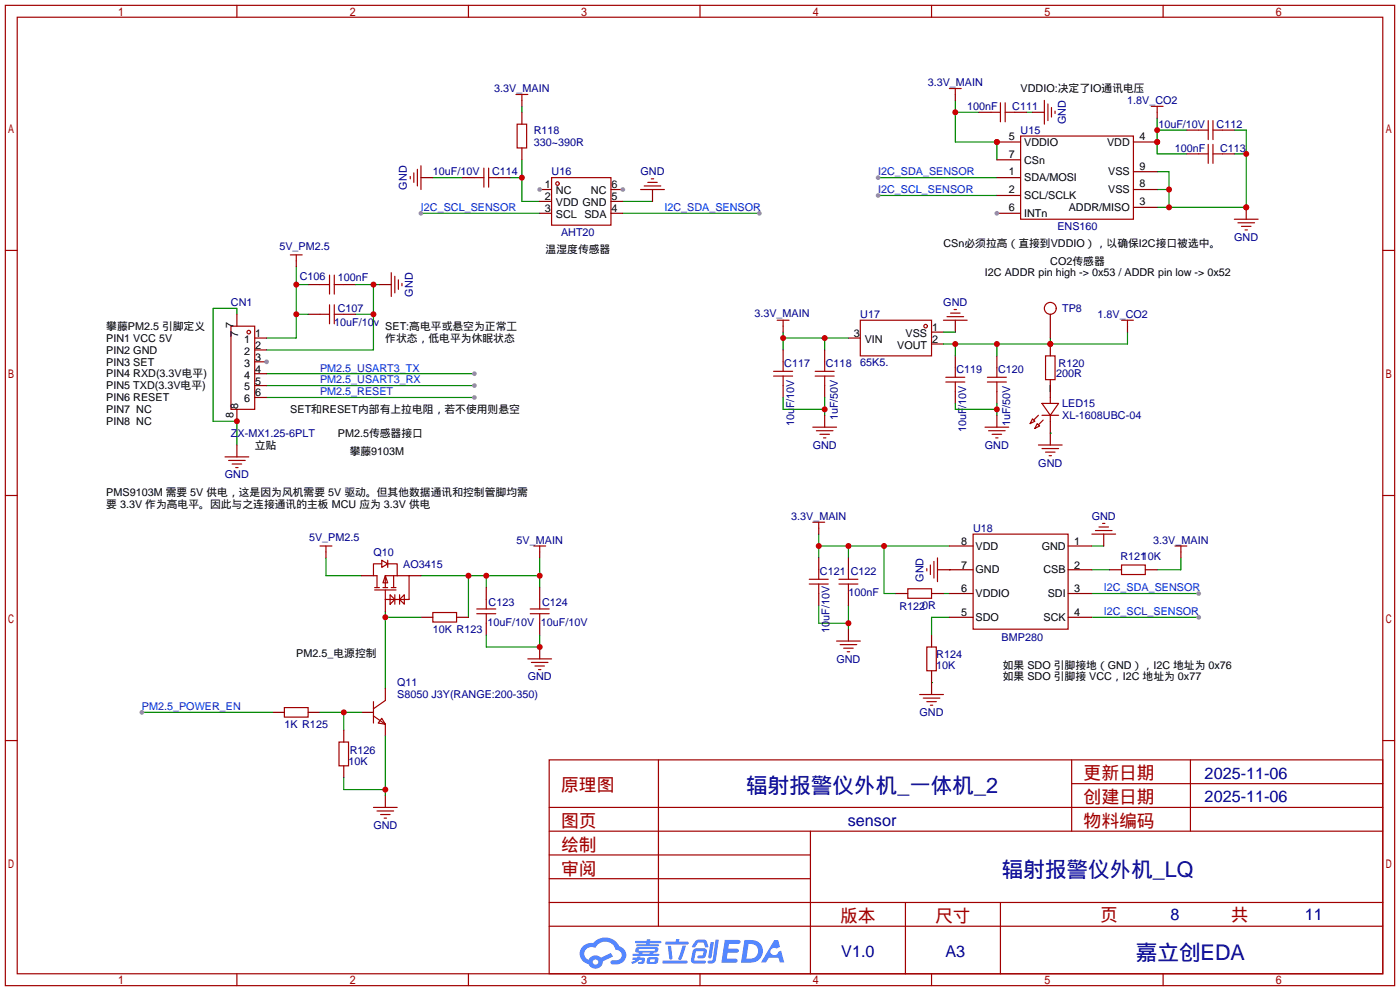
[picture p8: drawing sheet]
<svg xmlns="http://www.w3.org/2000/svg" width="299mm" height="212mm" viewBox="0 0 299 212" stroke-linecap="round" stroke-linejoin="round" font-family="sans-serif">
<g fill="none" stroke="#a10000" stroke-width=".25">
<path d="M1.1 1.1h297.2v209.6h-297.2zM3.7 3.7h292.1v204.5h-292.1zM50.7 1.1v2.6M100.2 1.1v2.6M149.7 1.1v2.6M199.3 1.1v2.6M248.8 1.1v2.6M1.1 53.5h2.6M295.8 53.5h2.5M1.1 105.9h2.6M295.8 105.9h2.5M1.1 158.3h2.6"/>
<path d="M295.8 158.3h2.5M117.5 162.4h178.3v45.8h-178.3zM117.5 177.7h178.3M117.5 172.6h178.3M140.8 162.4v35.6M173.4 177.7v30.5M229.2 162.4v15.3M229.2 167.5h66.6M254.6 162.4v15.3M117.5 182.8h55.9M117.5 198h178.3M117.5 192.9h178.3"/>
<path d="M117.5 187.8h55.9M193.7 192.9v15.3M214 192.9v15.3M50.7 208.2v2.5M100.2 208.2v2.5M149.7 208.2v2.5M199.3 208.2v2.5M248.8 208.2v2.5"/>
</g>
<g fill="#5487ff">
<path d="M155 200.9h2.7a.48 .48 0 0 1 .7 .4 .48 .48 0 0 1-.7 .5h-1.8l-.1 1h1.9a.43 .43 0 0 1 .4 .5 .43 .43 0 0 1-.5 .4l-2-.1-.2 1.3h1.7a.45 .45 0 0 1 .6 .2 .45 .45 0 0 1-.1 .6l-3.3 .1z"/>
<path d="M165.6 201h.8l.4 1.4-.7 .4a.84 .84 0 0 0-1.2 .2 .84 .84 0 0 0 .3 1.2 .84 .84 0 0 0 1.2-.4l.1-.3 .6-.3 .7 2.5h-1l-.3-1h-2.1l-.6 1h-1z"/>
<path d="M152 201.4h.7l-.5 3.2a.36 .36 0 0 1-.4 .3 .36 .36 0 0 1-.3-.4z"/>
<path d="M153 200.9h.8l-.7 4.3a1.13 1.13 0 0 1-1.7 .6l.1-.4 .8-.1 .1-.2z"/>
<path d="M148.7 201.2l.7-.3 1-.1a.77 .77 0 0 1 .8 .6l.3 .9-.1 .2h-.6l-.3-.9-.2-.1h-.9l-.7 1h-.7v-.2z"/>
<path d="M148.3 203l.5-.3h1.7a.81 .81 0 0 1 .7 .5 .81 .81 0 0 1-.1 .9 .81 .81 0 0 1-1 .8h-.6a.32 .32 0 0 1-.3-.4 .32 .32 0 0 1 .3-.3h.8l.2-.9-1.6 .1-.4 1.9h2.2a.32 .32 0 0 1 .3 .4 .32 .32 0 0 1-.4 .3h-2.2l-.5-.4-.1-.5z"/>
<path d="M141.7 205.3h5.1a.33 .33 0 0 1 .3 .4 .33 .33 0 0 1-.4 .3h-4.8l-.2-.2z"/>
<path d="M146 202.1h.7l-.6 2.1a.98 .98 0 0 1-.7 1l-.3-.3z"/>
<path d="M142.8 202.2h.7l.3 2.6a.34 .34 0 0 1-.3 .3 .34 .34 0 0 1-.3-.2z"/>
<path d="M142.4 201.3h2.1l.3-.6h.5l-.1 .6h1.8a.32 .32 0 0 1 .3 .3 .32 .32 0 0 1-.3 .3h-4.5l-.2-.1z"/>
<path d="M135.3 204.7h1l.1-.2h.6l-.1 .2h.9a.82 .82 0 0 1-.6 1.3h-.7v-.4h.7l.1-.4a.68 .68 0 0 0-1 .4l-1.1 .5-.2-.5 1-.4h-.7z"/>
<path d="M135.9 201.1h2.4l.1-.3h.7v.3h2.1l.3 .3-.3 .2h-2.2l-.1 .3h1.9l.2 .2-.2 .2h-4.6l-.1-.4h2.1v-.3h-2.2l-.2-.1z"/>
<path d="M159.2 200.9l-.7 4.9h1.7a2.5 2.5 0 0 0 3-2.5 2.5 2.5 0 0 0-3.1-2.4zM160.1 201.8a1.61 1.61 0 0 1 2.1 1.4 1.61 1.61 0 0 1-1.9 1.7h-.6z"/>
<path d="M136 202.7a.55 .55 0 0 0-.1 .7 .55 .55 0 0 0 .7 .2l.1 .3h-1.4v.4h5.5l.3-.2-.3-.2h-1.1l.1-.3a.7 .7 0 0 0 .9-.2 .7 .7 0 0 0 0-.9h-4.2zM136.6 202.9h3.4l.1 .1-.2 .2h-3.2zM137.4 203.6h1.7l-.2 .3h-1.4z"/>
<path d="M138.5 204.8a1.05 1.05 0 0 0 0 1.2 2.91 2.91 0 0 0 2.1-.2 .98 .98 0 0 0 .1-1.1l-1.7-.1zM139.1 205.1h.8l.1 .3-.2 .2h-.8z"/>
<path d="M124.7 202.2a2.23 2.23 0 0 0-.6 2.3 2.23 2.23 0 0 0 1.8 1.6 1.58 1.58 0 0 0 1.8 1 1.58 1.58 0 0 0 1.2-1.6l2.2-1-.4-.8-2.1 1a1.65 1.65 0 0 0-2.7 .5 1.47 1.47 0 0 1-.7-2.1 1.47 1.47 0 0 1 2.2-.4 2.3 2.3 0 0 1 2.3-1.4 2.3 2.3 0 0 1 2 1.8 1.12 1.12 0 0 1 1.3 1 1.12 1.12 0 0 1-1.1 1.2h-.7a.45 .45 0 0 0-.6 .3 .45 .45 0 0 0 .4 .6 2.21 2.21 0 0 0 2.3-.6 2.21 2.21 0 0 0 .5-2.3 2.13 2.13 0 0 0-1.4-1 3.3 3.3 0 0 0-5.5-.7l-1.2 .1zM126.8 205.7a.6 .6 0 0 1 1.2 0 .6 .6 0 0 1-1.2 0z"/>
</g>
<path d="M219.6 24h1.3M187.8 41.8h25.4" fill="none" stroke="#008700" stroke-width=".25"/>
<circle cx="187.8" cy="41.8" r=".51" fill="#999"/>
<path d="M187.8 38h25.4" fill="none" stroke="#008700" stroke-width=".25"/>
<circle cx="187.8" cy="38" r=".51" fill="#999"/>
<path d="M204.3 21.5v8.9h8.9v3.8M204.3 24h5.1" fill="none" stroke="#008700" stroke-width=".25"/>
<g fill="#c00">
<circle cx="213.2" cy="30.4" r=".63"/>
<circle cx="204.3" cy="24" r=".63"/>
</g>
<path d="M247.5 36.7h2.6v7.6M264 32.9h2.6M264 27.8h2.6v16.5h-19.1M247.5 40.5h2.6" fill="none" stroke="#008700" stroke-width=".25"/>
<g fill="#c00">
<circle cx="266.6" cy="32.9" r=".63"/>
<circle cx="266.6" cy="44.3" r=".63"/>
<circle cx="250.1" cy="44.3" r=".63"/>
<circle cx="250.1" cy="40.5" r=".63"/>
</g>
<path d="M247.5 25.3v7.6h6.4M247.5 27.8h6.4" fill="none" stroke="#008700" stroke-width=".25"/>
<g fill="#c00">
<circle cx="247.5" cy="27.8" r=".63"/>
<circle cx="247.5" cy="30.4" r=".63"/>
</g>
<path d="M175.1 129.4v3.8h6.4M181.5 129.4v5.1M201.8 126.9h1.3M203.1 121.8h.1M203.1 132h-3.8v3.8M199.3 145.9h.1" fill="none" stroke="#008700" stroke-width=".25"/>
<circle cx="181.5" cy="133.2" r=".63" fill="#c00"/>
<path d="M175.1 116.7h28M175.1 114.2v5.1M181.5 116.7v2.6M189.1 116.7v10.2h2.5" fill="none" stroke="#008700" stroke-width=".25"/>
<g fill="#c00">
<circle cx="181.5" cy="116.7" r=".63"/>
<circle cx="175.1" cy="116.7" r=".63"/>
<circle cx="189.1" cy="116.7" r=".63"/>
</g>
<path d="M233.6 116.7h2.5M252.6 119.3v2.5h-5.1M233.6 121.8h3.8M233.6 132h22.8" fill="none" stroke="#008700" stroke-width=".25"/>
<circle cx="256.4" cy="132" r=".51" fill="#999"/>
<path d="M233.6 126.9h22.8" fill="none" stroke="#008700" stroke-width=".25"/>
<circle cx="256.4" cy="126.9" r=".51" fill="#999"/>
<path d="M109.1 38h2.5M111.6 34.2v8.9h3.8" fill="none" stroke="#008700" stroke-width=".25"/>
<circle cx="111.6" cy="38" r=".63" fill="#c00"/>
<path d="M92.6 38h6.3M111.6 22.7v1.3M90 45.6h25.4" fill="none" stroke="#008700" stroke-width=".25"/>
<circle cx="90" cy="45.6" r=".51" fill="#999"/>
<path d="M133.2 45.6h29.2" fill="none" stroke="#008700" stroke-width=".25"/>
<circle cx="162.4" cy="45.6" r=".51" fill="#999"/>
<path d="M133.2 43.1h6.4" fill="none" stroke="#008700" stroke-width=".25"/>
<path d="M204.3 20.2v1.3M209.4 24h2.6M217 24h2.6M220.9 24h2.5M266.6 44.3v2.6" fill="none" stroke="#870000" stroke-width=".25"/>
<path d="M203.1 18.9h2.5M204.3 18.9v1.3M212 24h2M214 22v4M215 22v4M215 24h2M223.4 21.5v5M224.2 22.2v3.6M224.9 23v2M225.7 23.7v.6" fill="none" stroke="#a10000" stroke-width=".25"/>
<circle cx="266.6" cy="44.3" r=".63" fill="#c00"/>
<g fill="none" stroke="#a10000" stroke-width=".25">
<path d="M218.3 29.1h24.1v17.8h-24.1zM256.4 27.8h2M256.4 32.9h2M258.4 25.8v4M258.4 30.9v4M259.5 25.8v4M259.5 30.9v4M259.5 27.8h2M259.5 32.9h2M264 46.9h5.1M264.8 47.6h3.6M265.6 48.4h2"/>
<path d="M266.3 49.1h.5"/>
</g>
<path d="M213.2 34.2h5.1M213.2 38h5.1M253.9 27.8h2.5M253.9 32.9h2.5M261.5 27.8h2.5M261.5 32.9h2.5M213.2 41.8h5.1M213.2 45.6h5.1" fill="none" stroke="#870000" stroke-width=".25"/>
<circle cx="213.2" cy="45.6" r=".51" fill="#999"/>
<path d="M242.4 30.4h5.1M242.4 44.3h5.1" fill="none" stroke="#870000" stroke-width=".25"/>
<circle cx="247.5" cy="30.4" r=".63" fill="#c00"/>
<path d="M213.2 30.4h5.1M242.4 36.7h5.1M242.4 40.5h5.1" fill="none" stroke="#870000" stroke-width=".25"/>
<circle cx="213.2" cy="30.4" r=".63" fill="#c00"/>
<g fill="none" stroke="#870000" stroke-width=".25">
<path d="M90 38h2.6M98.9 38h2.6M106.6 38h2.5M111.6 21.5v1.2M111.6 24v2.5M111.6 31.6v2.6M115.4 40.5h2.6M139.6 40.5v2.6M175.1 112.9v1.3M175.1 119.3v2.5M181.5 119.3v2.5M203.1 116.7h5.1"/>
<path d="M228.5 116.7h5.1M236.1 114.2v2.5M252.6 118v1.3M175.1 126.9v2.5M181.5 126.9v2.5M181.5 134.5v2.5M191.6 126.9h2.6M199.3 135.8v2.5M199.3 126.9h2.5M200.5 121.8h7.7M203.1 126.9h5.1M203.1 132h5.1"/>
<path d="M228.5 121.8h5.1M228.5 126.9h5.1M228.5 132h5.1M237.4 121.8h2.5M245 121.8h2.5M199.3 143.4v5.1"/>
</g>
<g fill="none" stroke="#a10000" stroke-width=".25">
<path d="M87.8 37.7v.5M88.5 37v2M89.3 36.2v3.6M90 35.4v5.1M101.5 38h2M103.5 35.9v4.1M104.5 35.9v4.1M104.5 38h2.1M110.4 20.2h2.5M110.6 26.5h2v5.1h-2zM111.6 20.2v1.3M118 38h12.7v10.1h-12.7z"/>
<path d="M137.8 39.8h3.6M138.6 39h2M139.3 38.2h.5M137 40.5h5.1M173.9 111.6h2.5M175.1 111.6v1.3M200.5 119.3v5M208.2 114.2h20.3v20.3h-20.3zM233.6 114.2h5M234.3 113.4h3.6M235.1 112.6h2M235.8 111.9h.5"/>
<path d="M251.3 116.7h2.6M252.6 116.7v1.3M173.1 124.8h4.1M173.1 123.8h4.1M175.1 121.8v2M175.1 124.8v2.1M178.9 137h5.1M179.5 124.8h4M179.5 123.8h4M179.7 137.8h3.6M180.5 138.6h2M181.2 139.3h.5"/>
<path d="M181.5 121.8v2M181.5 124.8v2.1M194.2 125.9h5.1v2h-5.1zM198.2 138.3h2.1v5.1h-2.1zM198.2 121.5v.5M199 120.8v2M199.8 120v3.6M239.9 120.8h5.1v2h-5.1zM196.7 148.5h5.1M197.5 149.2h3.5M198.2 150h2.1M199 150.7h.5"/>
<circle cx="119.3" cy="39.2" r=".38"/>
</g>
<circle cx="115.4" cy="40.5" r=".51" fill="#999"/>
<path d="M115.4 43.1h2.6M115.4 45.6h2.6M130.7 43.1h2.5M130.7 45.6h2.5M130.7 40.5h2.5" fill="none" stroke="#870000" stroke-width=".25"/>
<circle cx="133.2" cy="40.5" r=".51" fill="#999"/>
<path d="M115.4 119.3v6.3M90 123.1h25.4M100.2 123.1v8.9M104 123.1v2.5" fill="none" stroke="#008700" stroke-width=".25"/>
<g fill="#c00">
<circle cx="115.4" cy="123.1" r=".63"/>
<circle cx="104" cy="123.1" r=".63"/>
<circle cx="100.2" cy="123.1" r=".63"/>
</g>
<path d="M115.4 118v1.3M104 125.6v2.5M104 133.2v2.6M115.4 125.6v2.5M115.4 133.2v2.6M115.4 138.3v2.5" fill="none" stroke="#870000" stroke-width=".25"/>
<path d="M114.2 116.7h2.5M115.4 116.7v1.3M102 130.2h4M102 131.2h4M104 128.1v2.1M104 131.2v2M113.4 130.2h4.1M113.4 131.2h4.1M115.4 128.1v2.1M115.4 131.2v2" fill="none" stroke="#a10000" stroke-width=".25"/>
<path d="M104 135.8v2.5h11.4v-2.5" fill="none" stroke="#008700" stroke-width=".25"/>
<circle cx="115.4" cy="138.3" r=".63" fill="#c00"/>
<path d="M92.6 130.9h5.1v2.1h-5.1zM112.9 140.8h5.1M113.7 141.6h3.5M114.4 142.4h2.1M115.2 143.1h.5" fill="none" stroke="#a10000" stroke-width=".25"/>
<path d="M69.7 119.3v3.8h7.6M82.4 130.7v16.5M82.4 132h7.6" fill="none" stroke="#008700" stroke-width=".25"/>
<path d="M90 132h2.6M97.7 132h2.5" fill="none" stroke="#870000" stroke-width=".25"/>
<circle cx="82.4" cy="132" r=".63" fill="#c00"/>
<g fill="none" stroke="#a10000" stroke-width=".25">
<path d="M81.7 119.8l1.2 .7-1.2 .8zM82.9 119.8v1.5M80.1 125.6h1.1M80.1 126.1h4.6M81.7 120.5h-1.8v2.6h.7v2.5M81.9 125.6h1M82.4 123.1l.5 1.5h-1zM82.9 120.5h2.1v2.6M83.4 127.1l1.1 1-1.1 1.1zM83.7 125.6h1M84.2 123.1v2.5M84.5 127.1v2.1"/>
<path d="M85 123.1h-2.6v2.5M85 123.1h2.5v5h-5.1v-2M85.5 128.1l1-1v2.1zM85.5 127.1v2.1M60.8 151.3h5.1v2h-5.1zM79.9 153l2.5 1.8M79.9 150v4.6M81.7 153.5l.7 1.3-1.5-.2zM82.4 149.7l-2.5 1.8M79.9 172.6h5.1M80.6 173.4h3.6M81.4 174.1h2"/>
<path d="M82.2 174.9h.5"/>
</g>
<path d="M77.3 123.1h2.6M82.4 128.1v2.6M87.5 123.1h2.5M58.3 152.3h2.5M65.9 152.3h2.6M77.3 152.3h2.6M82.4 147.2v2.5M82.4 154.8v2.6M82.4 170.1v2.5" fill="none" stroke="#870000" stroke-width=".25"/>
<path d="M30.4 152.3h27.9" fill="none" stroke="#008700" stroke-width=".25"/>
<circle cx="30.4" cy="152.3" r=".51" fill="#999"/>
<path d="M68.5 152.3h8.8M73.5 152.3v3.8" fill="none" stroke="#008700" stroke-width=".25"/>
<circle cx="73.5" cy="152.3" r=".63" fill="#c00"/>
<path d="M72.5 158.6h2v5.1h-2z" fill="none" stroke="#a10000" stroke-width=".25"/>
<path d="M73.5 156.1v2.5M73.5 163.7v2.5" fill="none" stroke="#870000" stroke-width=".25"/>
<path d="M82.4 157.4v12.7M73.5 166.2v2.6h8.9" fill="none" stroke="#008700" stroke-width=".25"/>
<circle cx="82.4" cy="168.8" r=".63" fill="#c00"/>
<path d="M181.5 72.3h2.5M199.3 71h2.5M199.3 73.5h2.5M69.7 118v1.3" fill="none" stroke="#870000" stroke-width=".25"/>
<g fill="none" stroke="#a10000" stroke-width=".25">
<path d="M184 68.5h15.3v7.6h-15.3zM68.5 116.7h2.5M69.7 116.7v1.3"/>
<circle cx="198" cy="69.7" r=".38"/>
</g>
<path d="M167.5 71v3.8M167.5 72.3h14M176.4 72.3v2.5" fill="none" stroke="#008700" stroke-width=".25"/>
<g fill="#c00">
<circle cx="167.5" cy="72.3" r=".63"/>
<circle cx="176.4" cy="72.3" r=".63"/>
</g>
<path d="M167.5 69.7v1.3M167.5 74.8v2.5M176.4 74.8v2.5M204.3 76.1v2.5M213.2 76.1v2.5M167.5 82.4v2.6M176.4 82.4v2.6M204.3 83.7v2.5M213.2 83.7v2.5" fill="none" stroke="#870000" stroke-width=".25"/>
<g fill="none" stroke="#a10000" stroke-width=".25">
<path d="M165.5 79.4h4M166.2 68.5h2.6M167.5 68.5v1.2M167.5 77.3v2.1M174.4 79.4h4M176.4 77.3v2.1M204.3 78.6v2M213.2 78.6v2M165.5 80.4h4M167.5 80.4v2M174.4 80.4h4M176.4 80.4v2"/>
<path d="M202.3 81.7h4.1M202.3 80.6h4.1M204.3 81.7v2M211.2 81.7h4.1M211.2 80.6h4.1M213.2 81.7v2"/>
</g>
<path d="M167.5 85v2.5h8.9M176.4 85v3.8" fill="none" stroke="#008700" stroke-width=".25"/>
<circle cx="176.4" cy="87.5" r=".63" fill="#c00"/>
<path d="M204.3 86.2v1.3h8.9M213.2 86.2v2.6" fill="none" stroke="#008700" stroke-width=".25"/>
<circle cx="213.2" cy="87.5" r=".63" fill="#c00"/>
<path d="M204.3 68.5v2.5M176.4 88.8v2.5M213.2 88.8v2.5" fill="none" stroke="#870000" stroke-width=".25"/>
<path d="M201.8 68.5h5.1M202.6 67.7h3.5M203.3 66.9h2.1M204.1 66.2h.5M173.9 91.3h5M174.6 92.1h3.6M175.4 92.8h2M176.1 93.6h.6M210.7 91.3h5.1M211.5 92.1h3.5M212.2 92.8h2M213 93.6h.5" fill="none" stroke="#a10000" stroke-width=".25"/>
<path d="M201.8 71h2.5M204.3 73.5v2.6M213.2 73.5v2.6M224.7 72.3v1.2M241.2 71v2.5h-39.4" fill="none" stroke="#008700" stroke-width=".25"/>
<g fill="#c00">
<circle cx="204.3" cy="73.5" r=".63"/>
<circle cx="213.2" cy="73.5" r=".63"/>
<circle cx="224.7" cy="73.5" r=".63"/>
</g>
<g fill="none" stroke="#a10000" stroke-width=".25">
<path d="M223.6 76.1h2.1v5.1h-2.1z"/>
<circle cx="224.7" cy="65.9" r="1.27"/>
</g>
<path d="M224.7 67.2v5.1M224.7 73.5v2.6" fill="none" stroke="#870000" stroke-width=".25"/>
<circle cx="224.7" cy="73.5" r=".63" fill="#c00"/>
<path d="M247.5 24v1.3M65.9 60.8h2.6M73.5 60.8h2.6M241.2 69.7v1.3M224.7 81.2v2.5M224.7 92.6v2.5" fill="none" stroke="#870000" stroke-width=".25"/>
<path d="M76.1 60.8h5.1M76.1 67.2h3.8M79.9 60.8v14h-22.9M224.7 82.4v1.3" fill="none" stroke="#008700" stroke-width=".25"/>
<path d="M246.3 22.7h2.5M247.5 22.7v1.3M70.5 58.8v4.1M71.5 58.8v4.1M68.5 60.8h2M71.5 60.8h2M239.9 68.5h2.5M241.2 68.5v1.2M222.1 95.1h5.1M222.9 95.9h3.5M223.6 96.6h2.1M224.4 97.4h.5" fill="none" stroke="#a10000" stroke-width=".25"/>
<g fill="#c00">
<circle cx="79.9" cy="60.8" r=".63"/>
<circle cx="79.9" cy="67.2" r=".63"/>
</g>
<path d="M65.9 67.2h2.6M73.5 67.2h2.6M81.2 60.8h2.5" fill="none" stroke="#870000" stroke-width=".25"/>
<path d="M83.7 58.3v5.1M84.5 59.1v3.5M85.2 59.8v2M68.5 67.2h2M70.5 65.2v4M71.5 65.2v4M71.5 67.2h2M86 60.6v.5" fill="none" stroke="#a10000" stroke-width=".25"/>
<path d="M63.4 57v15.3h-6.4M63.4 67.2h2.5M63.4 60.8h2.5" fill="none" stroke="#008700" stroke-width=".25"/>
<g fill="#c00">
<circle cx="63.4" cy="60.8" r=".63"/>
<circle cx="63.4" cy="67.2" r=".63"/>
</g>
<path d="M57 79.9h44.5" fill="none" stroke="#008700" stroke-width=".25"/>
<circle cx="101.5" cy="79.9" r=".51" fill="#999"/>
<path d="M57 82.4h44.5" fill="none" stroke="#008700" stroke-width=".25"/>
<circle cx="101.5" cy="82.4" r=".51" fill="#999"/>
<path d="M57 85h44.5" fill="none" stroke="#008700" stroke-width=".25"/>
<circle cx="101.5" cy="85" r=".51" fill="#999"/>
<path d="M63.4 55.8v1.2M54.5 72.3h2.5M54.5 74.8h2.5M54.5 77.3h2.5M50.7 95.1v2.6M224.7 82.4v2.6M224.7 90v2.6" fill="none" stroke="#870000" stroke-width=".25"/>
<g fill="none" stroke="#a10000" stroke-width=".25">
<path d="M62.1 54.5h2.5M63.4 54.5v1.3M49.4 69.7h5.1v17.8h-5.1zM48.1 97.7h5.1M48.9 98.4h3.6M49.7 99.2h2M50.4 99.9h.5M220.9 89.5l.5 .5-1.1 .6zM221.9 90.6l.5 .5-1 .5zM222.1 88.8l-1 1M222.9 86.2h3.5l-1.7 2.6zM222.9 88.8h3.5"/>
<path d="M223.1 89.8l-1 1M224.7 85v1.2M224.7 88.8v1.2"/>
<circle cx="53.2" cy="71" r=".38"/>
</g>
<path d="M50.7 67.2v-1.3h-5.1v24.1h5.1v5.1M224.7 92.6h.1" fill="none" stroke="#008700" stroke-width=".25"/>
<circle cx="57" cy="77.3" r=".51" fill="#999"/>
<path d="M50.7 67.2v2.5M54.5 79.9h2.5M50.7 87.5v2.5M54.5 82.4h2.5M54.5 85h2.5" fill="none" stroke="#870000" stroke-width=".25"/>
<circle cx="50.7" cy="90" r=".63" fill="#c00"/>
<g font-size="4.6" fill="#000080">
<text x="159.6" y="169.6">辐射报警仪外机_一体机_2</text>
<text x="214.3" y="187.4">辐射报警仪外机_LQ</text>
<text x="243" y="205.2">嘉立创EDA</text>
</g>
<g font-size="3.8" fill="#a00000">
<text x="231.8" y="166.6">更新日期</text>
<text x="120" y="169.2">原理图</text>
<text x="231.8" y="171.7">创建日期</text>
<text x="120" y="176.8">图页</text>
<text x="231.8" y="176.8">物料编码</text>
<text x="120" y="181.9">绘制</text>
<text x="120" y="186.9">审阅</text>
<text x="179.7" y="197.1">版本</text>
<text x="200" y="197.1">尺寸</text>
<text x="235.3" y="196.8">页</text>
<text x="263.3" y="196.8">共</text>
</g>
<g font-size="3.5" fill="#000080">
<text x="257.7" y="166.4">2025-11-06</text>
<text x="257.7" y="171.5">2025-11-06</text>
<text x="181.4" y="176.6">sensor</text>
<text x="250.4" y="196.6">8</text>
<text x="279.1" y="196.6">11</text>
<text x="180" y="204.5">V1.0</text>
<text x="202.2" y="204.5">A3</text>
</g>
<g font-size="2.3" fill="#000080">
<text x="105.7" y="19.7">3.3V_MAIN</text>
<text x="198.4" y="18.5">3.3V_MAIN</text>
<text x="206.9" y="23.5">100nF</text>
<text x="216.5" y="23.5">C111</text>
<text x="241.1" y="22.3">1.8V_CO2</text>
<text x="114.2" y="28.6">R118</text>
<text x="218.3" y="28.6">U15</text>
<text x="228" y="26.6" transform="rotate(-90 228 26.6)">GND</text>
<text x="247.8" y="27.4">10uF/10V</text>
<text x="260.2" y="27.4">C112</text>
<text x="114.2" y="31.2">330~390R</text>
<text x="251.3" y="32.4">100nF</text>
<text x="261" y="32.4">C113</text>
<text x="87" y="40.5" transform="rotate(-90 87 40.5)">GND</text>
<text x="92.6" y="37.5">10uF/10V</text>
<text x="105.3" y="37.5">C114</text>
<text x="118" y="37.5">U16</text>
<text x="137" y="37.5">GND</text>
<text x="59.8" y="53.5">5V_PM2.5</text>
<text x="120" y="50.5">AHT20</text>
<text x="226.2" y="49.2">ENS160</text>
<text x="264" y="51.5">GND</text>
<text x="64.1" y="59.9">C106</text>
<text x="49.4" y="65.5">CN1</text>
<text x="72.3" y="60.1">100nF</text>
<text x="88.3" y="63.4" transform="rotate(-90 88.3 63.4)">GND</text>
<text x="201.8" y="65.5">GND</text>
<text x="71.5" y="69.8">10uF/10v</text>
<text x="72.3" y="66.7">C107</text>
<text x="161.4" y="67.7">3.3V_MAIN</text>
<text x="184" y="68">U17</text>
<text x="227.2" y="66.7">TP8</text>
<text x="234.8" y="68">1.8V_CO2</text>
<text x="167.8" y="78.4">C117</text>
<text x="176.7" y="78.4">C118</text>
<text x="184" y="78.2">65K5.</text>
<text x="204.6" y="79.7">C119</text>
<text x="213.5" y="79.7">C120</text>
<text x="225.9" y="80.7">200R</text>
<text x="226.4" y="78.4">R120</text>
<text x="179.2" y="89.9" transform="rotate(-90 179.2 89.9)">1uF/50V</text>
<text x="227.2" y="87">LED15</text>
<text x="227.2" y="89.6">XL-1608UBC-04</text>
<text x="49.4" y="93.4">ZX-MX1.25-6PLT</text>
<text x="169.8" y="91.2" transform="rotate(-90 169.8 91.2)">10uF/10V</text>
<text x="173.8" y="95.9">GND</text>
<text x="206.7" y="92.4" transform="rotate(-90 206.7 92.4)">10uF/10V</text>
<text x="210.7" y="95.9">GND</text>
<text x="216.1" y="91.2" transform="rotate(-90 216.1 91.2)">1uF/50V</text>
<text x="222.1" y="99.7">GND</text>
<text x="48.1" y="102.3">GND</text>
<text x="169.2" y="111.2">3.3V_MAIN</text>
<text x="208.2" y="113.7">U18</text>
<text x="233.5" y="111.2">GND</text>
<text x="66.1" y="115.7">5V_PM2.5</text>
<text x="79.9" y="118.8">Q10</text>
<text x="110.5" y="116.3">5V_MAIN</text>
<text x="239.6" y="119.8">R12110K</text>
<text x="246.7" y="116.3">3.3V_MAIN</text>
<text x="86.2" y="121.3">AO3415</text>
<text x="175.4" y="122.9">C121</text>
<text x="182" y="122.9">C122</text>
<text x="197.5" y="124.4" transform="rotate(-90 197.5 124.4)">GND</text>
<text x="104.5" y="129.5">C123</text>
<text x="116" y="129.5">C124</text>
<text x="181.5" y="127.4">100nF</text>
<text x="192.4" y="130.5">R1220R</text>
<text x="92.6" y="135.3">10K R123</text>
<text x="104.3" y="133.8">10uF/10V</text>
<text x="115.7" y="133.8">10uF/10V</text>
<text x="177.5" y="135.3" transform="rotate(-90 177.5 135.3)">10uF/10V</text>
<text x="214.2" y="137.1">BMP280</text>
<text x="178.9" y="141.7">GND</text>
<text x="200.3" y="140.6">R124</text>
<text x="200.3" y="142.9">10K</text>
<text x="85" y="146.7">Q11</text>
<text x="85" y="149.3">S8050 J3Y(RANGE:200-350)</text>
<text x="112.9" y="145.5">GND</text>
<text x="60.8" y="155.6">1K R125</text>
<text x="196.7" y="153.1">GND</text>
<text x="74.8" y="161.2">R126</text>
<text x="74.5" y="163.5">10K</text>
<text x="79.9" y="177.2">GND</text>
</g>
<g font-size="2.3">
<text x="218.3" y="19.7">VDDIO:决定了IO通讯电压</text>
<text x="215.8" y="29.9">5</text>
<text x="243.7" y="29.9">4</text>
<text x="215.8" y="33.7">7</text>
<text x="219.1" y="35">CSn</text>
<text x="219.1" y="31.2">VDDIO</text>
<text x="236.8" y="31.2">VDD</text>
<text x="116.6" y="40.3">1</text>
<text x="118.9" y="41.6">NC</text>
<text x="126.4" y="41.6">NC</text>
<text x="130.8" y="40.3">6</text>
<text x="215.8" y="37.5">1</text>
<text x="215.8" y="41.3">2</text>
<text x="219.1" y="38.8">SDA/MOSI</text>
<text x="237.1" y="37.5">VSS</text>
<text x="237.1" y="41.3">VSS</text>
<text x="243.7" y="36.2">9</text>
<text x="243.7" y="40.1">8</text>
<text x="116.6" y="42.8">2</text>
<text x="116.6" y="45.4">3</text>
<text x="118.9" y="44.1">VDD GND</text>
<text x="118.9" y="46.6">SCL SDA</text>
<text x="130.8" y="45.4">4</text>
<text x="130.8" y="42.8">5</text>
<text x="215.8" y="45.1">6</text>
<text x="219.1" y="42.6">SCL/SCLK</text>
<text x="219.1" y="46.4">INTn</text>
<text x="228.6" y="45.1">ADDR/MISO</text>
<text x="243.7" y="43.9">3</text>
<text x="201.8" y="52.8">CSn必须拉高（直接到VDDIO），以确保I2C接口被选中。</text>
<text x="116.7" y="54">温湿度传感器</text>
<text x="210.7" y="59.1">I2C ADDR pin high -&gt; 0x53 / ADDR pin low -&gt; 0x52</text>
<text x="224.7" y="56.6">CO2传感器</text>
<text x="22.7" y="70.5">攀藤PM2.5 引脚定义</text>
<text x="50" y="70.2" transform="rotate(-90 50 70.2)">7</text>
<text x="82.4" y="70.5">SET:高电平或悬空为正常工</text>
<text x="199.4" y="70.8">1</text>
<text x="22.7" y="73.1">PIN1 VCC 5V</text>
<text x="22.7" y="75.6">PIN2 GND</text>
<text x="51" y="72" transform="rotate(-90 51 72)">7</text>
<text x="52.3" y="73.3">1</text>
<text x="52.3" y="75.8">2</text>
<text x="54.6" y="72">1</text>
<text x="54.6" y="74.6">2</text>
<text x="54.6" y="77.1">3</text>
<text x="82.4" y="73.1">作状态，低电平为休眠状态</text>
<text x="182.6" y="72">3</text>
<text x="185" y="73.3">VIN</text>
<text x="191.9" y="74.6">VOUT</text>
<text x="193.7" y="72">VSS</text>
<text x="199.4" y="73.3">2</text>
<text x="22.7" y="78.2">PIN3 SET</text>
<text x="22.7" y="80.7">PIN4 RXD(3.3V电平)</text>
<text x="22.7" y="83.2">PIN5 TXD(3.3V电平)</text>
<text x="52.3" y="78.4">3</text>
<text x="52.3" y="80.9">4</text>
<text x="52.3" y="83.5">5</text>
<text x="54.6" y="79.7">4</text>
<text x="54.6" y="82.2">5</text>
<text x="22.7" y="85.8">PIN6 RESET</text>
<text x="22.7" y="88.3">PIN7 NC</text>
<text x="50" y="89.3" transform="rotate(-90 50 89.3)">8</text>
<text x="51" y="87.5" transform="rotate(-90 51 87.5)">8</text>
<text x="52.3" y="86">6</text>
<text x="54.6" y="84.7">6</text>
<text x="62.1" y="88.3">SET和RESET内部有上拉电阻，若不使用则悬空</text>
<text x="22.7" y="90.9">PIN8 NC</text>
<text x="54.5" y="95.9">立贴</text>
<text x="72.3" y="93.4">PM2.5传感器接口</text>
<text x="74.8" y="97.2">攀藤9103M</text>
<text x="22.7" y="106.1">PMS9103M 需要 5V 供电，这是因为风机需要 5V 驱动。但其他数据通讯和控制管脚均需</text>
<text x="22.7" y="108.6">要 3.3V 作为高电平。因此与之连接通讯的主板 MCU 应为 3.3V 供电</text>
<text x="205.6" y="116.5">8</text>
<text x="208.7" y="117.5">VDD</text>
<text x="222.8" y="117.5">GND</text>
<text x="229.7" y="116.5">1</text>
<text x="205.6" y="121.6">7</text>
<text x="208.7" y="122.6">GND</text>
<text x="223.2" y="122.6">CSB</text>
<text x="229.7" y="121.6">2</text>
<text x="205.6" y="131.7">5</text>
<text x="205.6" y="126.6">6</text>
<text x="208.7" y="127.7">VDDIO</text>
<text x="224.1" y="127.7">SDI</text>
<text x="229.7" y="126.6">3</text>
<text x="229.7" y="131.7">4</text>
<text x="208.7" y="132.7">SDO</text>
<text x="223.2" y="132.7">SCK</text>
<text x="63.4" y="140.4">PM2.5_电源控制</text>
<text x="214.5" y="142.9">如果 SDO 引脚接地（GND），I2C 地址为 0x76</text>
<text x="214.5" y="145.5">如果 SDO 引脚接 VCC，I2C 地址为 0x77</text>
</g>
<g font-size="2.3" fill="#00f">
<text x="187.8" y="41.3">I2C_SCL_SENSOR</text>
<text x="187.8" y="37.5">I2C_SDA_SENSOR</text>
<text x="90" y="45.1">I2C_SCL_SENSOR</text>
<text x="142.1" y="45.1">I2C_SDA_SENSOR</text>
<text x="68.5" y="79.4">PM2.5_USART3_TX</text>
<text x="68.5" y="82">PM2.5_USART3_RX</text>
<text x="68.5" y="84.5">PM2.5_RESET</text>
<text x="236.1" y="131.5">I2C_SCL_SENSOR</text>
<text x="236.1" y="126.4">I2C_SDA_SENSOR</text>
<text x="30.4" y="151.8">PM2.5_POWER_EN</text>
</g>
</svg>
